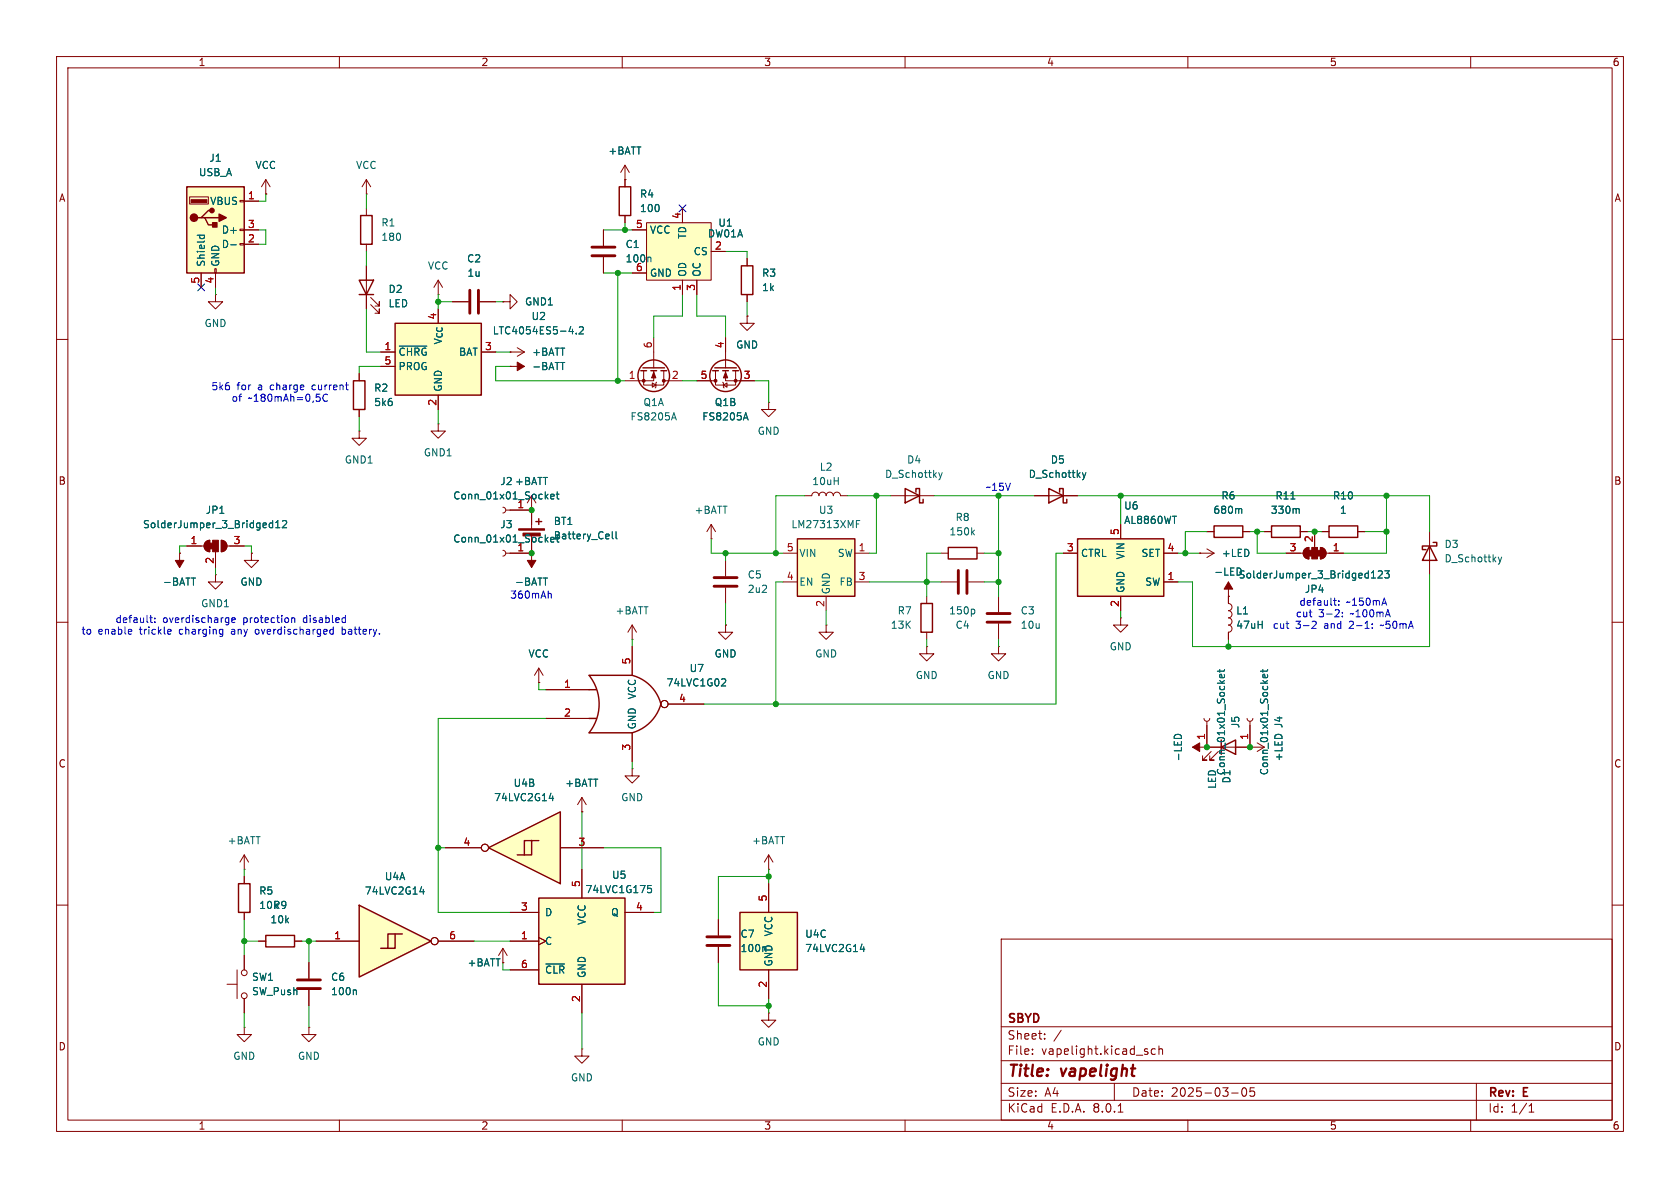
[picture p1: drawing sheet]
<svg xmlns="http://www.w3.org/2000/svg" width="297mm" height="210mm" viewBox="0 0 297 210" stroke-linecap="round" stroke-linejoin="round" font-family="sans-serif">
<g fill="none" stroke="#840000" stroke-width=".18">
<path d="M10 10h277v190h-277zM12 12h273v186h-273zM60 10v2M110 10v2M160 10v2M210 10v2M260 10v2M10 60h2M285 60h2M10 110h2M285 110h2M10 160h2"/>
<path d="M285 160h2M177 166h108v32h-108zM60 198v2M110 198v2M160 198v2M177 194.5h108M177 191.5h108M177 187.5h108M177 181.5h108M182.5 186.3v.1M182.5 185.5v.1M184.7 183.6v.1"/>
<path d="M184.7 182.8v.1M187.6 182.1l-1.3 2M197 191.5v3M197.7 196.6h.8M202.9 186v.3M204.2 185.5l-.4-.1-.3 .3v.4l.2 .2h.5M204.9 185.5l.2-.1 .4 .1v.9M204.9 184.9v1.5M210 198v2M217.7 193.2h1.2M219.7 192.4l.2-.1a.81 .81 0 0 1 .6 .6 .81 .81 0 0 1-.3 .8l-.2 .1a.81 .81 0 0 1-.3-1.4zM221.7 192.3h-.7v.7l.2-.1h.5l.1 .3-.1 .5-.2 .1-.5-.1"/>
<path d="M260 198v2M261 191.5v6.5M270.3 196.6h.9M270.3 195.5l.4-.4v1.5"/>
</g>
<g fill="#ffffc2">
<path d="M104.1 127h1.3z"/>
<path d="M104.1 121.9h1.3z"/>
</g>
<path d="M104.1 119.4h7.7M104.1 129.5h7.7" fill="none" stroke="#ffffc2" stroke-width=".18"/>
<path d="M104.1 119.4h7.7a7.1 7.1 0 0 1 5 5.1 7.4 7.4 0 0 1-5 5h-7.7a8.1 8.1 0 0 0 0-10.1zM104.1 127h1.3M104.1 121.9h1.3" fill="none" stroke="#840000" stroke-width=".25"/>
<g fill="none" stroke="#840000" stroke-width=".18">
<path d="M111.8 114.3v5.1M146 110.5v1.3h1.3l-1.3 1.2-1.2-1.2h1.2M146 110.5h.1M163.8 114.3v1.3h1.3l-1.3 1.2-1.2-1.2h1.2M163.8 114.3h.1M176.5 114.3v1.3h1.3l-1.3 1.2-1.2-1.2h1.2M176.5 114.3h.1M96.5 121.9h7.6M96.5 127h7.6M111.8 129.5v5.1M118.1 124.5h6.4"/>
<circle cx="117.5" cy="124.5" r=".63"/>
</g>
<path d="M127.8 120l.4 .1 .1 .3-.8 .9h.8" fill="none" stroke="#006464" stroke-width=".18"/>
<g fill="#ffffc2">
<path d="M69.8 165.1v2.5h-1.2z"/>
<path d="M63.5 160l12.7 6.4-12.7 6.3z"/>
<path d="M68.6 165.1h2.5l-3.8 2.5h1.3z"/>
</g>
<path d="M63.5 160l12.7 6.4-12.7 6.3zM69.8 165.1v2.5h-1.2M71.1 165.1h-2.5v2.5h-1.3" fill="none" stroke="#840000" stroke-width=".25"/>
<g fill="none" stroke="#840000" stroke-width=".18">
<path d="M55.9 166.4h7.6M77.5 166.4h6.3M88.9 170.2h.1M88.9 167.6l-.8 1.3M88.9 167.6v2.6M88.9 167.6l.8 1.3"/>
<circle cx="76.8" cy="166.4" r=".63"/>
</g>
<path d="M74.2 157.6h.8M74.8 157.2v.9" fill="none" stroke="#006464" stroke-width=".18"/>
<path d="M141 95.3h10.1v10.1h-10.1z" fill="#ffffc2"/>
<path d="M141 95.3h10.1v10.1h-10.1z" fill="none" stroke="#840000" stroke-width=".25"/>
<g fill="none" stroke="#840000" stroke-width=".18">
<path d="M138.4 97.8h2.6M142.2 87.6h1.3a.64 .64 0 0 1 .6-.6 .64 .64 0 0 1 .7 .6 .64 .64 0 0 1 .6-.6 .64 .64 0 0 1 .6 .6 .64 .64 0 0 1 .7-.6 .64 .64 0 0 1 .6 .6 .64 .64 0 0 1 .7-.6 .64 .64 0 0 1 .6 .6h1.3M151.1 97.8h2.6M212.1 97.8h.1M212.1 97.8h2.5M213.4 97l1.2 .8M214.6 97.8l-1.2 .8M138.4 102.9h2.6M146 105.4v2.6M151.1 102.9h2.6M198.1 109.2v1.3h1.3l-1.3 1.3-1.3-1.3h1.3M198.1 109.2h.1"/>
<path d="M40.1 174h1.8M41.9 171.5v5M43.2 168.9v2.6M43.2 176.5v2.6M54.6 170.2v2.8M54.6 175v2.8M43.2 181.6v1.3h1.2l-1.2 1.3-1.3-1.3h1.3M43.2 181.6h.1M54.6 181.6v1.3h1.3l-1.3 1.3-1.3-1.3h1.3M54.6 181.6h.1"/>
<circle cx="43.2" cy="172" r=".51"/>
<circle cx="43.2" cy="176" r=".51"/>
</g>
<path d="M151.4 92.6h.4M151.4 92h.6M62.8 175l.2 .2v.6" fill="none" stroke="#006464" stroke-width=".18"/>
<path d="M52.6 173.2h4M52.6 174.8h4" fill="none" stroke="#840000" stroke-width=".51"/>
<path d="M190.5 95.3h15.2v10.1h-15.2z" fill="#ffffc2"/>
<path d="M190.5 95.3h15.2v10.1h-15.2zM162.8 106.7h2v5.1h-2zM215.9 132.1l2.5-1.3v2.6zM42.2 156.2h2v5.1h-2zM47 165.4h5.1v2h-5.1z" fill="none" stroke="#840000" stroke-width=".25"/>
<g fill="none" stroke="#840000" stroke-width=".18">
<path d="M188 97.8h2.5M198.1 92.7v2.6M205.7 97.8h2.6M163.8 105.4v1.3M163.8 111.8v1.2M166.4 102.9h2.8M171.2 102.9h2.8M176.5 105.4v2.8M176.5 110.2v2.8M198.1 105.4v2.6M205.7 102.9h2.6M217.2 105.4h.1"/>
<path d="M217.2 108a.64 .64 0 0 1 .6 .6 .64 .64 0 0 1-.6 .6 .64 .64 0 0 1 .6 .7 .64 .64 0 0 1-.6 .6 .63 .63 0 0 1 .6 .6 .63 .63 0 0 1-.6 .7v1.2M217.2 102.9v3.8a.63 .63 0 0 1 .6 .6 .63 .63 0 0 1-.6 .7M210.8 132.1h12.7M212.9 127l.1 .4 .4 .1 .3-.1 .2-.4M213.4 132.1h.1M213.4 127.5v4.6M214.1 132.8l-1.5 1.6h.8h-.8v-.8M215.4 132.8l-1.5 1.6h.7h-.7v-.8M220.5 127l.1 .4 .4 .1 .3-.1 .2-.4M221 132.1h.1M221 127.5v4.6M222.2 131.3l1.3 .8"/>
<path d="M223.5 132.1l-1.3 .7M43.2 153.7h.1M43.2 151.1l-.8 1.3M43.2 151.1v2.6M43.2 154.9v1.3M43.2 151.1l.7 1.3M43.2 161.3v1.3M45.7 166.4h1.3M52.1 166.4h1.2M102.9 185.4v1.3h1.2l-1.2 1.3-1.3-1.3h1.3M102.9 185.4h.1"/>
</g>
<g fill="#840000" stroke="#840000" stroke-width=".18">
<path d="M217.2 102.9l.7 1.2h-1.5z"/>
<path d="M210.8 132.1l1.3-.8v1.5z"/>
</g>
<path d="M172.1 107.7l.2 .2v.4l-.2 .2M215.6 118.4v.4M216.4 119.3l.1 .3-.2 .2-.6-.1v-.4l.2-.1 .2 .6M216.5 118.4l-.2 .3h-1.1M219 100.4l.3 .2M223.3 118.4v.4M224 119.3l.1 .3-.2 .2-.6-.1v-.4l.3-.1 .1 .6M224.1 118.4l-.2 .3h-1.1M207.6 130.2a.68 .68 0 0 1 .6-.4 .68 .68 0 0 1 .7 .4" fill="none" stroke="#006464" stroke-width=".18"/>
<path d="M169.4 100.8v4.1M170.9 100.8v4.1M174.5 110h4.1M174.5 108.5h4.1" fill="none" stroke="#840000" stroke-width=".51"/>
<g fill="#ffffc2">
<path d="M92.7 148.6h1.3l-1.3 2.5z"/>
<path d="M86.4 149.9l12.7-6.4v12.7z"/>
<path d="M94 148.6v2.5h-2.6l3.8-2.5z"/>
</g>
<g fill="none" stroke="#840000" stroke-width=".25">
<path d="M63.8 38.1h2v5.1h-2zM63.5 49.5h2.5l-1.2 2.6zM63.5 52.1h2.5M160 86.4l2.6 1.2-2.6 1.3zM161.9 87v-.6h.7v2.5h.6v-.6M167.6 96.8h5.1v2h-5.1zM185.4 86.4l2.6 1.2-2.6 1.3zM187.3 87v-.6h.7v2.5h.6v-.6M214.6 93h5.1v2h-5.1zM224.8 93h5.1v2h-5.1zM234.9 93h5.1v2h-5.1zM86.4 149.9l12.7-6.4v12.7z"/>
<path d="M94 148.6h-1.3v2.5M95.2 148.6h-1.2v2.5h-2.6"/>
</g>
<g fill="none" stroke="#840000" stroke-width=".18">
<path d="M64.8 34.3h.1M64.8 31.8l-.8 1.2M64.8 31.8v2.5M64.8 36.8v1.3M64.8 31.8l.7 1.2M64.8 43.2v1.3M64.8 47v7.6M65.5 53.8l1.6 1.6v-.8v.8h-.8M65.5 52.6l1.6 1.5v-.8v.8h-.8M106.7 40.6v2.8M106.7 45.5v2.8M157.5 87.6h7.6"/>
<path d="M166.4 97.8h1.2M172.7 97.8h1.3M182.9 87.6h7.6M213.4 94h1.2M219.7 94h1.3M223.5 94h1.3M227.3 97.8h3.1M229.9 94h1.2M230.7 97.1l.7-.3v2a1.02 1.02 0 0 1-.9-.6 1.02 1.02 0 0 1 .2-1.1zM232.4 94v2.8M233.4 96.8a1.02 1.02 0 0 1 1 1 1.02 1.02 0 0 1-1 1zM233.7 94h1.2"/>
<path d="M234.4 97.8h3.1M240 94h1.3M78.7 149.9h6.4M99.1 149.9h7.6M102.9 143.5h.1M102.9 141l-.8 1.2M102.9 141v2.5M102.9 141l.7 1.2"/>
<circle cx="85.7" cy="149.9" r=".63"/>
</g>
<g fill="none" stroke="#006464" stroke-width=".18">
<path d="M114.9 45.5l.2 .1v.7M166 83.6l.3 .8M166.3 84.4l-.3 .4M166.6 83.6l-.3 .8M171.9 94.1l.4 .5M172.3 93.7l-.5 .5M191.4 83.6l.3 .8M191.7 84.4l-.3 .4M192 83.6l-.3 .8M219.2 89.9l.3 .2v.6M228.2 88.2h.7M229.3 89.9l.4 .2v.6"/>
<path d="M242.4 102.2h.8M242.4 101.3l.4-.4v1.3M243.7 101l.4-.1 .3 .4-.8 .9h.8M244.8 100.9h.8l-.4 .5 .3 .1v.6l-.1 .1-.6-.1M97.1 141.1h.8M97.7 140.7v.8"/>
</g>
<path d="M104.6 45.2h4.1M104.6 43.7h4.1" fill="none" stroke="#840000" stroke-width=".51"/>
<g fill="#840000" stroke="#840000" stroke-width=".18">
<path d="M232.9 97.3h.5v1h-.5z"/>
<path d="M233.4 96.8a1.02 1.02 0 0 1 1 1 1.02 1.02 0 0 1-1 1z"/>
<path d="M231.9 96.8h1v2h-1z"/>
<path d="M231.4 97.3h.5v1h-.5z"/>
<path d="M230.7 97.1l.7-.3v2a1.02 1.02 0 0 1-.9-.6 1.02 1.02 0 0 1 .2-1.1z"/>
</g>
<path d="M114.3 39.4h11.4v10.1h-11.4z" fill="#ffffc2"/>
<g fill="none" stroke="#840000" stroke-width=".18">
<path d="M47 34.3h.1M47 31.8l-.8 1.2M47 31.8v2.5M47 31.8l.8 1.2M114.3 39.4h11.4v10.1h-11.4zM120.6 36.8v2.6M38.1 52.1v1.2h1.3l-1.3 1.3-1.3-1.3h1.3M38.1 52.1h.1M111.8 40.6h2.5M111.8 48.3h2.5M120.6 49.5v2.6M123.2 49.5v2.6"/>
<path d="M125.7 44.5h2.6M132.1 45.7v1.3M132.1 52.1v1.2M88.9 89.7l.4 .1 .1 .4-.1 .3-.4 .2M89.4 90.2h4.6M94 90.2h.1M94 87.6v5.9M94 95.3v2.5M125.7 95.3h.1M125.7 92.7l-.7 1.3M125.7 92.7v2.6M125.7 92.7l.8 1.3"/>
<path d="M128.3 99.1v2.8M252.7 94v7.6M111.8 113h.1M111.8 110.5l-.8 1.3M111.8 110.5v2.5M111.8 110.5l.7 1.3M128.3 103.9v2.8"/>
</g>
<path d="M131.1 47h2v5.1h-2zM94.7 92.2h1.1M95.2 91.7v1M252.7 96.5l1.3 2.6h-2.5zM253.4 95.9h.6v.6h-2.5v.7h.6" fill="none" stroke="#840000" stroke-width=".25"/>
<path d="M97.4 87.8l.6-.1-.1-.3h-.4l-.1 .1v.6h.5M98.3 87.4h.5M98.5 86.9v1.1l.3 .2M108.2 94v1.1l.2 .2M108.9 94v1.1l.2 .2M264.9 98.5l.3 .8M265.2 99.3l-.3 .4M265.5 98.5l-.3 .8" fill="none" stroke="#006464" stroke-width=".18"/>
<path d="M126.2 103.6h4.1M126.2 102.1h4.1" fill="none" stroke="#840000" stroke-width=".51"/>
<g fill="#840000" stroke="#840000" stroke-width=".18">
<path d="M91.7 93.5h4.6v.2h-4.6z"/>
<path d="M92.5 94.2h3v.5h-3z"/>
</g>
<path d="M33 33h10.2v15.3h-10.2z" fill="#ffffc2"/>
<g fill="none" stroke="#840000" stroke-width=".25">
<path d="M33 33h10.2v15.3h-10.2zM35.6 38.5h.6l.6 1.3h1.3M36.2 38.5h2.5M37.5 37.2h-.7l-1.2 1.3h-.7M62.5 67.3h2v5.1h-2zM113.3 65.5h1M113.7 65h3.8M115.1 65.5h1M116.8 65.5h1.1M126 65.5h1M126.4 65h3.8M127.8 65.5h1"/>
<path d="M129.5 65.5h1.1"/>
<circle cx="115.6" cy="66.4" r="2.79"/>
<circle cx="128.3" cy="66.4" r="2.79"/>
</g>
<g fill="#840000" stroke="#840000" stroke-width=".25">
<path d="M38.7 37.8l1.3 .7-1.3 .6z"/>
<path d="M37.6 39.4h.8v.7h-.8z"/>
<circle cx="34.3" cy="38.5" r=".63"/>
<circle cx="37.5" cy="37.2" r=".38"/>
</g>
<g fill="#840000" stroke="#840000" stroke-width=".18">
<path d="M33.8 35.3h2.8v.5h-2.8z"/>
<path d="M93.2 99.1h1.5l-.7 1.2z"/>
<path d="M115.6 65.8l.4 1h-.8z"/>
<path d="M91.4 64l1.3 .8-1.3 .7z"/>
<path d="M37.1 96h.5v1h-.5z"/>
<path d="M36.4 95.8l.7-.3v2a1.02 1.02 0 0 1-.9-.6 1.02 1.02 0 0 1 .2-1.1z"/>
<path d="M37.6 95.5h1v2h-1z"/>
<path d="M39.1 95.5a1.02 1.02 0 0 1 1 1 1.02 1.02 0 0 1-1 1z"/>
<path d="M31 99.1h1.5l-.8 1.2z"/>
<path d="M128.3 65.8l.4 1h-.8z"/>
<circle cx="113.8" cy="67.3" r=".25"/>
<circle cx="117.3" cy="67.3" r=".25"/>
<circle cx="130" cy="67.3" r=".25"/>
<circle cx="126.5" cy="67.3" r=".25"/>
</g>
<g fill="none" stroke="#840000" stroke-width=".18">
<path d="M33.5 34.8h3.3v1.3h-3.3zM42.4 35.4h.8v.3h-.8zM43.2 35.6h2.5M35.6 48.3v2.5M38 47.5h.2v.8h-.2zM38.1 48.3v2.5M42.4 43.1h.8v.2h-.8zM42.4 40.5h.8v.3h-.8zM43.2 43.2h2.5M43.2 40.6h2.5M77.5 52.1h.1M77.5 49.5l-.8 1.3"/>
<path d="M77.5 49.5v2.6M77.5 49.5l.7 1.3M80 53.3h2.8M84.8 53.3h2.8M115.6 59.7v5.3M128.3 59.7v5.3M132.1 55.9v1.3h1.2l-1.2 1.2-1.3-1.2h1.3M132.1 55.9h.1M63.5 76.2v1.3h1.3l-1.3 1.2-1.3-1.2h1.3M63.5 76.2h.1M63.5 66v1.3M63.5 72.4v1.3"/>
<path d="M77.5 74.9v1.3h1.2l-1.2 1.3-1.3-1.3h1.3M77.5 74.9h.1M90.2 64.8h.1M90.2 62.2h.1M90.2 64.8h2.5M90.2 62.2h2.5M91.4 61.5l1.3 .7M92.7 62.2l-1.3 .8M113.8 65.5v2.6h3.5v-2.6M115.3 67.7l.7 .4-.7 .4zM115.6 65.5v1.8h-5.1M116.1 67.6l-.1 .1v.8l-.2 .1"/>
<path d="M117.3 67.3h3.3M123.2 67.3h3.3M126.5 65.5v2.6h3.5v-2.6M127.8 67.6l.1 .1v.8l.1 .1M127.9 68.1l.6-.4v.8zM128.3 65.5v1.8h5M135.9 71.1v1.3h1.3l-1.3 1.3-1.3-1.3h1.3M135.9 71.1h.1M31.7 97.8h.1M31.7 97.8v2.5M33 96.5h3.1M36.4 95.8l.7-.3v2a1.02 1.02 0 0 1-.9-.6 1.02 1.02 0 0 1 .2-1.1z"/>
<path d="M38.1 97.5v2.8M39.1 95.5a1.02 1.02 0 0 1 1 1 1.02 1.02 0 0 1-1 1zM40.1 96.5h3.1M44.4 97.8v1.3h1.3l-1.3 1.2-1.2-1.2h1.2M44.4 97.8h.1M88.9 97.3l.4 .1 .1 .4-.1 .3-.4 .2M89.4 97.8h4.6M94 97.8h.1M94 97.8v2.5M38.1 101.6v1.3h1.3l-1.3 1.2-1.3-1.2h1.3M38.1 101.6h.1M95.2 118.1l-.7 1.3"/>
<path d="M95.2 118.1v2.6M95.2 118.1l.8 1.3M128.3 110.5v1.3h1.2l-1.2 1.2-1.3-1.2h1.3M128.3 110.5h.1M95.2 120.7h.1M111.8 135.9v1.3h1.2l-1.2 1.2-1.3-1.2h1.3M111.8 135.9h.1"/>
</g>
<g fill="none" stroke="#006464" stroke-width=".18">
<path d="M34.9 41.6h1.2M35.4 41.6l-.1 .3M36.1 41.6v.3M40.8 43.3h1M99.1 64.1h.7M118.8 73.9h.6M119.1 73l.5 1.2M131.5 73.9h.6M131.8 73l.5 1.2M47.7 93.2h.5M47.7 92.5h.5M48.2 92v1.3"/>
<path d="M48.7 93.3h.8M48.7 92.4l.4-.4v1.3M50 92.1l.4-.1 .3 .4-.8 .9h.8M33.8 102.2h.8M96.1 102.2h.7"/>
</g>
<path d="M83.1 51.3v4.1M84.6 51.3v4.1" fill="none" stroke="#840000" stroke-width=".51"/>
<path d="M130.8 161.3h10.2v10.2h-10.2z" fill="#ffffc2"/>
<path d="M130.8 161.3h10.2v10.2h-10.2z" fill="none" stroke="#840000" stroke-width=".25"/>
<path d="M135.9 156.2v5.1M127 162.6v2.8M127 167.4v2.8M135.9 179.1v1.2h1.3l-1.3 1.3-1.3-1.3h1.3M135.9 179.1h.1M135.9 171.5v5" fill="none" stroke="#840000" stroke-width=".18"/>
<path d="M152.1 167.8h.8M152.7 167.4v.8" fill="none" stroke="#006464" stroke-width=".18"/>
<path d="M125 165.6h4M125 167.1h4" fill="none" stroke="#840000" stroke-width=".51"/>
<path d="M95.2 158.8h15.3v15.2h-15.3z" fill="#ffffc2"/>
<path d="M109.5 33h2v5.1h-2zM95.2 158.8h15.3v15.2h-15.3z" fill="none" stroke="#840000" stroke-width=".25"/>
<g fill="none" stroke="#840000" stroke-width=".18">
<path d="M110.5 31.8h.1M110.5 29.2l-.8 1.3M110.5 29.2v3.8M110.5 38.1v1.3M110.5 29.2l.8 1.3M102.9 153.7v5.1M135.9 153.7h.1M135.9 151.1l-.8 1.3M135.9 151.1v2.6M135.9 151.1l.8 1.3M90.2 166.4h5M90.2 161.3h5"/>
<path d="M90.2 171.5h5M95.2 165.7l1.3 .7-1.3 .6M102.9 174v5.1M110.5 161.3h5.1"/>
</g>
<path d="M114.5 156.5h.6M114.6 157h.3l.3 .3-.1 .4-.5 .1M96.5 170.4h3.3" fill="none" stroke="#006464" stroke-width=".18"/>
<path d="M69.8 57.2h15.3v12.7h-15.3z" fill="#ffffc2"/>
<path d="M69.8 57.2h15.3v12.7h-15.3z" fill="none" stroke="#840000" stroke-width=".25"/>
<g fill="none" stroke="#840000" stroke-width=".18">
<path d="M43.2 35.6h2.5M47 34.3h.1M110.5 31.8h.1M110.5 31.8v1.2M110.5 38.1v1.3M120.6 36.8v2.6M35.6 48.3v2.5M38.1 48.3v2.5M43.2 43.2h2.5M43.2 40.6h2.5M64.8 47v2.5M64.8 52.1v2.5"/>
<path d="M80 53.3h2.8M84.8 53.3h2.8M88.9 53.3h1.3v-1.2l1.2 1.2-1.2 1.3v-1.3M88.9 53.3h.1M106.7 40.6v2.8M106.7 45.5v2.8M111.8 40.6h2.5M111.8 48.3h2.5M120.6 49.5v2.6M123.2 49.5v2.6M125.7 44.5h2.6M128.3 59.7v2.5"/>
<path d="M132.1 55.9h.1M132.1 45.7v1.3M132.1 52.1v1.2M63.5 66v1.3M63.5 72.4v1.3M67.3 62.2h2.5M67.3 64.8h2.5M77.5 69.9v2.5M85.1 62.2h2.5M90.2 62.2h.1M90.2 64.8h.1M123.2 67.3h2.5"/>
<path d="M130.8 67.3h2.5M31.7 97.8h.1M33 96.5h2.6M38.1 97.8v2.5M40.6 96.5h2.6M44.4 97.8h.1M90.2 97.8h3.8M90.2 90.2h3.8M94 97.8h.1M94 90.2h.1M94 90.2v2.5M94 95.3v2.5"/>
<path d="M182.9 87.6h2.5M188 97.8h2.5M188 87.6h2.5M198.1 92.7v2.6M205.7 97.8h2.6M212.1 97.8h.1M213.4 94h1.2M219.7 94h1.3M223.5 94h1.3M227.3 97.8h2.6M229.9 94h1.2M232.4 94v2.5"/>
<path d="M233.7 94h1.2M234.9 97.8h2.6M240 94h1.3M111.8 114.3v5.1M128.3 110.5h.1M198.1 105.4v2.6M205.7 102.9h2.6M217.2 105.4h.1M217.2 105.4v1.3M217.2 111.8v1.2M95.2 120.7h.1M96.5 121.9h7.6"/>
<path d="M96.5 127h7.6M111.8 129.5v5.1M118.1 124.5h6.4M213.4 132.1h.1M213.4 128.3v3.8M213.4 132.1h2.5M218.4 132.1h2.6M221 132.1h.1M221 128.3v3.8M43.2 154.9v1.3M78.7 149.9h6.4M99.1 149.9h7.6"/>
<path d="M102.9 143.5h.1M102.9 153.7v5.1M135.9 156.2v5.1M43.2 161.3v1.3M43.2 168.9v2.6M43.2 176.5v2.6M45.7 166.4h1.3M52.1 166.4h1.2M54.6 170.2v2.8M54.6 175v2.8M55.9 166.4h7.6M77.5 166.4h6.3"/>
<path d="M88.9 170.2h.1M90.2 166.4h5M90.2 161.3h5M90.2 171.5h5M95.2 165.7l1.3 .7-1.3 .6M102.9 174v5.1M110.5 161.3h5.1M127 162.6v2.8M127 167.4v2.8M135.9 171.5v5"/>
<circle cx="117.5" cy="124.5" r=".63"/>
<circle cx="85.7" cy="149.9" r=".63"/>
<circle cx="76.8" cy="166.4" r=".63"/>
</g>
<g fill="none" stroke="#006464" stroke-width=".18">
<path d="M34.9 41.6h1.2M35.4 41.6l-.1 .3M36.1 41.6v.3M40.8 43.3h1M100.6 58.6h.8M101.9 58.9v.1M102.4 57.9l.5-.1 .2 .3-.7 .9h.7M114.9 45.5l.2 .1v.7M70.6 61.2h4.9M99.1 64.1h.7M131.5 73.9h.6M131.8 73l.5 1.2"/>
<path d="M47.7 93.2h.5M47.7 92.5h.5M48.2 92v1.3M48.7 93.3h.8M48.7 92.4l.4-.4v1.3M50 92.1l.4-.1 .3 .4-.8 .9h.8M97.4 87.8l.6-.1-.1-.3h-.4l-.1 .1v.6h.5M98.3 87.4h.5M98.5 86.9v1.1l.3 .2M108.2 94v1.1l.2 .2M108.9 94v1.1l.2 .2M191.4 83.6l.3 .8"/>
<path d="M191.7 84.4l-.3 .4M192 83.6l-.3 .8M219.2 89.9l.3 .2v.6M228.2 88.2h.7M229.3 89.9l.4 .2v.6M33.8 102.2h.8M96.1 102.2h.7M127.8 120l.4 .1 .1 .3-.8 .9h.8M215.6 118.4v.4M216.4 119.3l.1 .3-.2 .2-.6-.1v-.4l.2-.1 .2 .6M216.5 118.4l-.2 .3h-1.1M219 100.4l.3 .2"/>
<path d="M223.3 118.4v.4M224 119.3l.1 .3-.2 .2-.6-.1v-.4l.3-.1 .1 .6M224.1 118.4l-.2 .3h-1.1M242.4 102.2h.8M242.4 101.3l.4-.4v1.3M243.7 101l.4-.1 .3 .4-.8 .9h.8M244.8 100.9h.8l-.4 .5 .3 .1v.6l-.1 .1-.6-.1M207.6 130.2a.68 .68 0 0 1 .6-.4 .68 .68 0 0 1 .7 .4M74.2 157.6h.8M74.8 157.2v.9M97.1 141.1h.8M97.7 140.7v.8"/>
<path d="M114.5 156.5h.6M114.6 157h.3l.3 .3-.1 .4-.5 .1M62.8 175l.2 .2v.6M96.5 170.4h3.3M152.1 167.8h.8M152.7 167.4v.8"/>
</g>
<g fill="none" stroke="#0000c2" stroke-width=".18">
<path d="M57.3 69.7a.61 .61 0 0 0-.2 .8 .61 .61 0 0 0 .8 .3M23.1 111.2l.2 .4-.6 .1M23.2 112l-.1 .1M26.5 109.2h.5M26.7 108.8v1.1l.3 .2M27.4 109.9v.2M27.4 109.3v.1M30.2 112l-.4 .1M30.2 111.3l.1 .3-.7 .1M39.4 111.2v1.1l-.1 .2M39.4 112l-.1 .1M40.3 109.2l.1 .1"/>
<path d="M40.4 109.2v1.2M40.4 110l-.1 .1M41 109.6l.6-.1-.1-.2-.3-.1-.2 .2v.6h.5M45.2 111.3l-.1 .2 .1 .5M51.6 109.3l.1-.1 .4 .1v.8M51.6 109.2v.9M58.4 112l.2 .1 .3-.1M58.9 111.3l-.3-.1-.2 .2M58.9 110.8v1.3M60.5 112l.4 .1M60.5 110.8v1.3M60.9 111.2l-.4 .1"/>
<path d="M60.9 109.2l.2 .1M61.1 108.8v1.3M61.1 110l-.2 .1M97.1 104.9l.4 .2v.6M227.4 110.2h.4M227.7 111.1h.1M231.4 108.2h.5M231.8 109h.1M232 109.9h.6M232.6 109.9v.5l-.7 .7h.8M235.8 106.2h.5M235.9 105.7v1.1l.4 .2"/>
<path d="M236.5 107.8l.3 .2-.1 .3-.7 .7h.8M236.7 106.9v.1M236.7 106.2v.1M237.3 108.9v.1M237.3 108.3v.1M242.6 111v.1M242.6 110.3v.1M244.2 110.5l-.2 .1"/>
</g>
<g fill="none" stroke="#009600" stroke-width=".18">
<path d="M47 34.3v1.3h-1.3M64.8 34.3v2.5M110.5 39.4v1.2M38.1 50.8v1.3M45.7 40.6h1.3v2.6h-1.3M64.8 54.6v7.6h2.5M64.8 44.5v2.5M77.5 53.3h2.5M77.5 52.1v2.5M87.6 53.3h1.3M106.7 48.3h5.1M106.7 40.6h5.1"/>
<path d="M109.2 48.3v19M120.6 52.1v3.8h-5v3.8M123.2 52.1v3.8h5.1v3.8M128.3 44.5h3.8v1.2M132.1 53.3v2.6M63.5 73.7v2.5M67.3 64.8h-3.8v1.2M77.5 72.4v2.5M87.6 62.2h2.6M90.2 64.8h-2.6v2.5h22.9M120.6 67.3h2.6M133.3 67.3h2.6v3.8"/>
<path d="M33 96.5h-1.3v1.3M43.2 96.5h1.2v1.3M125.7 95.3v2.5h12.7M128.3 97.8v1.3M142.2 87.6h-5v10.2M149.9 87.6h7.6M154.9 87.6v10.2h-1.2M165.1 87.6h17.8M166.4 97.8h-2.6v7.6M174 97.8h2.5M176.5 87.6v17.8M188 97.8h-1.3v26.7h-62.2"/>
<path d="M190.5 87.6h62.2v6.4M198.1 87.6v5.1M208.3 97.8h3.8M213.4 94h-3.9v3.8M221 94h2.5M222.2 94v3.8h5.1M231.1 94h2.6M241.3 94h3.8M245.1 87.6v10.2h-7.6M38.1 100.3v1.3M111.8 113v1.3M128.3 106.7v3.8"/>
<path d="M138.4 102.9h-1.2v21.6M146 108v2.5M153.7 102.9h12.7M163.8 113v1.3M174 102.9h2.5M176.5 113v1.3M198.1 108v1.2M217.2 113v1.3M252.7 101.6v12.7h-41.9v-11.4h-2.5M95.2 120.7v1.2h1.3M96.5 127h-19v34.3h12.7M111.8 134.6v1.3"/>
<path d="M43.2 153.7v1.2M77.5 149.9h1.2M102.9 143.5v10.2M106.7 149.9h10.1v11.4h-1.2M135.9 153.7v2.5M135.9 154.9h-8.9v7.7M43.2 166.4h2.5M43.2 162.6v6.3M43.2 179.1v2.5M53.3 166.4h2.6M54.6 166.4v3.8M54.6 177.8v3.8"/>
<path d="M83.8 166.4h6.4M88.9 170.2v1.3h1.3M102.9 179.1v6.3M127 170.2v7.6h8.9M135.9 176.5v2.6"/>
</g>
<path d="M120 36.2l1.3 1.2M121.3 36.2l-1.3 1.2M35 50.2l1.2 1.2M36.2 50.2l-1.2 1.2" fill="none" stroke="#000084" stroke-width=".18"/>
<g fill="#009600" stroke="#009600" stroke-width=".18">
<circle cx="54.6" cy="166.4" r=".46"/>
<circle cx="77.5" cy="149.9" r=".46"/>
<circle cx="43.2" cy="166.4" r=".46"/>
<circle cx="77.5" cy="53.3" r=".46"/>
<circle cx="109.2" cy="67.3" r=".46"/>
<circle cx="110.5" cy="40.6" r=".46"/>
<circle cx="109.2" cy="48.3" r=".46"/>
<circle cx="137.2" cy="124.5" r=".46"/>
<circle cx="135.9" cy="154.9" r=".46"/>
<circle cx="135.9" cy="177.8" r=".46"/>
<circle cx="94" cy="90.2" r=".46"/>
<circle cx="94" cy="97.8" r=".46"/>
<circle cx="128.3" cy="97.8" r=".46"/>
<circle cx="245.1" cy="94" r=".46"/>
<circle cx="245.1" cy="87.6" r=".46"/>
<circle cx="232.4" cy="94" r=".46"/>
<circle cx="176.5" cy="87.6" r=".46"/>
<circle cx="176.5" cy="97.8" r=".46"/>
<circle cx="176.5" cy="102.9" r=".46"/>
<circle cx="163.8" cy="102.9" r=".46"/>
<circle cx="221" cy="132.1" r=".46"/>
<circle cx="213.4" cy="132.1" r=".46"/>
<circle cx="217.2" cy="114.3" r=".46"/>
<circle cx="198.1" cy="87.6" r=".46"/>
<circle cx="209.5" cy="97.8" r=".46"/>
<circle cx="222.2" cy="94" r=".46"/>
<circle cx="154.9" cy="87.6" r=".46"/>
<circle cx="137.2" cy="97.8" r=".46"/>
</g>
<g font-size="2.8" fill="#840000">
<text x="178" y="190.9">Title:</text>
<text x="187.7" y="190.9">vapelight</text>
</g>
<g font-size="2.1" fill="#840000">
<text x="178" y="184">Sheet:</text>
<text x="178" y="181.2">SBYD</text>
<text x="178" y="186.7">File:</text>
<text x="184.1" y="186.7">vapelight.kicad_sch</text>
<text x="178" y="196.9">KiCad</text>
<text x="178" y="194.1">Size:</text>
<text x="184.7" y="194.1">A4</text>
<text x="185.7" y="196.9">E.D.A.</text>
<text x="193.3" y="196.9">8.0.1</text>
<text x="200" y="194.1">Date:</text>
<text x="207" y="194.1">2025-03-05</text>
<text x="263" y="194.3">Rev:</text>
<text x="263" y="196.9">Id:</text>
<text x="267.1" y="196.9">1/1</text>
<text x="269.4" y="194.3">E</text>
</g>
<g font-size="1.8" fill="#840000">
<text x="35" y="11.9">1</text>
<text x="85" y="11.9">2</text>
<text x="135" y="11.9">3</text>
<text x="185" y="11.9">4</text>
<text x="235" y="11.9">5</text>
<text x="285" y="11.9">6</text>
<text x="10.3" y="35.9">A</text>
<text x="285.3" y="35.9">A</text>
<text x="10.3" y="85.9">B</text>
<text x="285.3" y="85.9">B</text>
<text x="10.3" y="135.9">C</text>
<text x="285.3" y="135.9">C</text>
<text x="10.3" y="185.9">D</text>
<text x="285.3" y="185.9">D</text>
<text x="35" y="199.9">1</text>
<text x="85" y="199.9">2</text>
<text x="135" y="199.9">3</text>
<text x="185" y="199.9">4</text>
<text x="235" y="199.9">5</text>
<text x="285" y="199.9">6</text>
</g>
<g font-size="1.8" fill="#006464">
<text x="36.9" y="28.8">J1</text>
<text x="107.5" y="27.5">+BATT</text>
<text x="35.1" y="31.3">USB_A</text>
<text x="45.1" y="30.1">VCC</text>
<text x="62.9" y="30.1">VCC</text>
<text x="113" y="35.2">R4</text>
<text x="37.1" y="36.4">VBUS</text>
<text x="39.1" y="41.5">D+</text>
<text x="67.3" y="40.2">R1</text>
<text x="113" y="37.7">100</text>
<text x="114.8" y="41.5">VCC</text>
<text x="126.9" y="40.3">U1</text>
<text x="36.4" y="47.2" transform="rotate(-90 36.4 47.2)">Shield</text>
<text x="39" y="47.2" transform="rotate(-90 39 47.2)">GND</text>
<text x="39.1" y="44">D-</text>
<text x="67.3" y="42.8">180</text>
<text x="75.6" y="47.9">VCC</text>
<text x="82.5" y="46.6">C2</text>
<text x="110.5" y="44">C1</text>
<text x="110.5" y="46.6">100n</text>
<text x="121.5" y="42.3" transform="rotate(-90 121.5 42.3)">TD</text>
<text x="122.5" y="45.3">CS</text>
<text x="125.1" y="42.2">DW01A</text>
<text x="68.6" y="52">D2</text>
<text x="82.5" y="49.1">1u</text>
<text x="114.8" y="49.1">GND</text>
<text x="121.5" y="49" transform="rotate(-90 121.5 49)">OD</text>
<text x="124.1" y="49" transform="rotate(-90 124.1 49)">OC</text>
<text x="134.6" y="49.1">R3</text>
<text x="134.6" y="51.7">1k</text>
<text x="36.1" y="58">GND</text>
<text x="68.6" y="54.5">LED</text>
<text x="87" y="59.3">LTC4054ES5-4.2</text>
<text x="92.7" y="54.2">GND1</text>
<text x="93.9" y="56.8">U2</text>
<text x="70.4" y="63.1">~{CHRG}</text>
<text x="70.4" y="65.6">PROG</text>
<text x="78.3" y="61" transform="rotate(-90 78.3 61)">V_{CC}</text>
<text x="81.1" y="63.1">BAT</text>
<text x="94" y="65.6">-BATT</text>
<text x="94" y="63.1">+BATT</text>
<text x="130" y="61.8">GND</text>
<text x="66" y="69.4">R2</text>
<text x="66" y="72">5k6</text>
<text x="78.3" y="69.3" transform="rotate(-90 78.3 69.3)">GND</text>
<text x="113.7" y="72">Q1A</text>
<text x="126.3" y="72">Q1B</text>
<text x="111.4" y="74.5">FS8205A</text>
<text x="124.1" y="74.5">FS8205A</text>
<text x="133.9" y="77.1">GND</text>
<text x="60.9" y="82.1">GND1</text>
<text x="74.8" y="80.9">GND1</text>
<text x="144.8" y="83.4">L2</text>
<text x="160.3" y="82.1">D4</text>
<text x="185.7" y="82.1">D5</text>
<text x="80" y="88.5">Conn_01x01_Socket</text>
<text x="88.3" y="86">J2 +BATT</text>
<text x="143.5" y="86">10uH</text>
<text x="156.4" y="84.7">D_Schottky</text>
<text x="181.8" y="84.7">D_Schottky</text>
<text x="215.8" y="88.5">R6</text>
<text x="225.4" y="88.5">R11</text>
<text x="235.5" y="88.5">R10</text>
<text x="25.2" y="93.6">SolderJumper_3_Bridged12</text>
<text x="36.3" y="91">JP1</text>
<text x="88.3" y="93.6">J3</text>
<text x="97.8" y="93">BT1</text>
<text x="97.8" y="95.5">Battery_Cell</text>
<text x="122.7" y="91">+BATT</text>
<text x="139.8" y="93.6">LM27313XMF</text>
<text x="144.7" y="91">U3</text>
<text x="167.7" y="94.8">150k</text>
<text x="168.8" y="92.3">R8</text>
<text x="198.6" y="92.8">AL8860WT</text>
<text x="198.6" y="90.3">U6</text>
<text x="214.4" y="91">680m</text>
<text x="224.6" y="91">330m</text>
<text x="236.8" y="91">1</text>
<text x="80" y="96.1">Conn_01x01_Socket</text>
<text x="141.2" y="98.7">VIN</text>
<text x="148" y="98.7">SW</text>
<text x="191" y="98.7">CTRL</text>
<text x="199" y="99" transform="rotate(-90 199 99)">VIN</text>
<text x="201.7" y="98.7">SET</text>
<text x="214.6" y="102">-LED</text>
<text x="215.9" y="98.7">+LED</text>
<text x="255.3" y="97.1">D3</text>
<text x="255.3" y="99.6">D_Schottky</text>
<text x="28.7" y="103.7">-BATT</text>
<text x="35.5" y="107.5">GND1</text>
<text x="42.4" y="103.7">GND</text>
<text x="90.9" y="103.7">-BATT</text>
<text x="132.1" y="102.5">C5</text>
<text x="132.1" y="105">2u2</text>
<text x="141.2" y="103.7">EN</text>
<text x="146.9" y="105.2" transform="rotate(-90 146.9 105.2)">GND</text>
<text x="148.3" y="103.7">FB</text>
<text x="199" y="104.9" transform="rotate(-90 199 104.9)">GND</text>
<text x="202.4" y="103.7">SW</text>
<text x="218.9" y="102.5">SolderJumper_3_Bridged123</text>
<text x="230.6" y="105">JP4</text>
<text x="108.7" y="108.8">+BATT</text>
<text x="157.4" y="111.4">13K</text>
<text x="158.6" y="108.8">R7</text>
<text x="167.7" y="108.8">150p</text>
<text x="168.8" y="111.4">C4</text>
<text x="180.3" y="108.8">C3</text>
<text x="180.3" y="111.4">10u</text>
<text x="218.4" y="111.4">47uH</text>
<text x="218.4" y="108.8">L1</text>
<text x="93.3" y="116.4">VCC</text>
<text x="121.8" y="119">U7</text>
<text x="126.2" y="116.4">GND</text>
<text x="144" y="116.4">GND</text>
<text x="196.1" y="115.2">GND</text>
<text x="112.6" y="123.7" transform="rotate(-90 112.6 123.7)">VCC</text>
<text x="117.7" y="121.5">74LVC1G02</text>
<text x="161.8" y="120.2">GND</text>
<text x="174.5" y="120.2">GND</text>
<text x="112.6" y="129" transform="rotate(-90 112.6 129)">GND</text>
<text x="219.3" y="128.8" transform="rotate(-90 219.3 128.8)">J5</text>
<text x="226.9" y="128.8" transform="rotate(-90 226.9 128.8)">J4</text>
<text x="209.1" y="134.7" transform="rotate(-90 209.1 134.7)">-LED</text>
<text x="216.8" y="137.1" transform="rotate(-90 216.8 137.1)">Conn_01x01_Socket</text>
<text x="224.4" y="137.1" transform="rotate(-90 224.4 137.1)">Conn_01x01_Socket</text>
<text x="226.9" y="134.7" transform="rotate(-90 226.9 134.7)">+LED</text>
<text x="87.3" y="141.8">74LVC2G14</text>
<text x="90.7" y="139.3">U4B</text>
<text x="99.8" y="139.3">+BATT</text>
<text x="109.7" y="141.8">GND</text>
<text x="215.2" y="139.5" transform="rotate(-90 215.2 139.5)">LED</text>
<text x="217.7" y="138.6" transform="rotate(-90 217.7 138.6)">D1</text>
<text x="40.1" y="149.5">+BATT</text>
<text x="132.9" y="149.5">+BATT</text>
<text x="67.9" y="155.8">U4A</text>
<text x="108.1" y="155.5">U5</text>
<text x="45.7" y="158.3">R5</text>
<text x="45.7" y="160.9">10kR9</text>
<text x="64.4" y="158.3">74LVC2G14</text>
<text x="103.4" y="158.1">74LVC1G175</text>
<text x="47.7" y="163.4">10k</text>
<text x="96.3" y="167.2">C</text>
<text x="96.3" y="162.2">D</text>
<text x="103.7" y="163.6" transform="rotate(-90 103.7 163.6)">VCC</text>
<text x="107.9" y="162.2">Q</text>
<text x="130.8" y="166">C7</text>
<text x="136.8" y="165.6" transform="rotate(-90 136.8 165.6)">VCC</text>
<text x="142.2" y="166">U4C</text>
<text x="44.5" y="173.6">SW1</text>
<text x="58.4" y="173.6">C6</text>
<text x="82.6" y="171">+BATT</text>
<text x="96.3" y="172.3">~{CLR}</text>
<text x="103.7" y="173" transform="rotate(-90 103.7 173)">GND</text>
<text x="130.8" y="168.5">100n</text>
<text x="136.8" y="170.9" transform="rotate(-90 136.8 170.9)">GND</text>
<text x="142.2" y="168.5">74LVC2G14</text>
<text x="44.5" y="176.1">SW_Push</text>
<text x="58.4" y="176.1">100n</text>
<text x="133.9" y="185">GND</text>
<text x="41.1" y="187.6">GND</text>
<text x="52.6" y="187.6">GND</text>
<text x="100.8" y="191.4">GND</text>
</g>
<g font-size="1.8" fill="#a90000">
<text x="43.7" y="35.3">1</text>
<text x="43.7" y="40.4">3</text>
<text x="112.3" y="40.4">5</text>
<text x="120.4" y="38.8" transform="rotate(-90 120.4 38.8)">4</text>
<text x="43.7" y="42.9">2</text>
<text x="126.3" y="44.2">2</text>
<text x="35.3" y="50.2" transform="rotate(-90 35.3 50.2)">5</text>
<text x="37.8" y="50.2" transform="rotate(-90 37.8 50.2)">4</text>
<text x="112.3" y="48">6</text>
<text x="120.4" y="51.5" transform="rotate(-90 120.4 51.5)">1</text>
<text x="122.9" y="51.5" transform="rotate(-90 122.9 51.5)">3</text>
<text x="77.2" y="56.6" transform="rotate(-90 77.2 56.6)">4</text>
<text x="67.9" y="62">1</text>
<text x="67.9" y="64.5">5</text>
<text x="85.7" y="62">3</text>
<text x="115.3" y="61.7" transform="rotate(-90 115.3 61.7)">6</text>
<text x="128" y="61.7" transform="rotate(-90 128 61.7)">4</text>
<text x="77.2" y="71.8" transform="rotate(-90 77.2 71.8)">2</text>
<text x="111.1" y="67.1">1</text>
<text x="118.7" y="67.1">2</text>
<text x="123.8" y="67.1">5</text>
<text x="131.4" y="67.1">3</text>
<text x="91.4" y="89.9">1</text>
<text x="197.9" y="94.7" transform="rotate(-90 197.9 94.7)">5</text>
<text x="232.2" y="96" transform="rotate(-90 232.2 96)">2</text>
<text x="33.6" y="96.3">1</text>
<text x="37.8" y="99.8" transform="rotate(-90 37.8 99.8)">2</text>
<text x="41.2" y="96.3">3</text>
<text x="91.4" y="97.5">1</text>
<text x="139" y="97.5">5</text>
<text x="151.7" y="97.5">1</text>
<text x="188.5" y="97.5">3</text>
<text x="206.3" y="97.5">4</text>
<text x="227.9" y="97.5">3</text>
<text x="235.5" y="97.5">1</text>
<text x="139" y="102.6">4</text>
<text x="145.8" y="107.4" transform="rotate(-90 145.8 107.4)">2</text>
<text x="151.7" y="102.6">3</text>
<text x="197.9" y="107.4" transform="rotate(-90 197.9 107.4)">2</text>
<text x="206.3" y="102.6">1</text>
<text x="111.5" y="117.5" transform="rotate(-90 111.5 117.5)">5</text>
<text x="99.6" y="121.7">1</text>
<text x="119.9" y="124.2">4</text>
<text x="99.6" y="126.7">2</text>
<text x="213.1" y="130.9" transform="rotate(-90 213.1 130.9)">1</text>
<text x="220.7" y="130.9" transform="rotate(-90 220.7 130.9)">1</text>
<text x="111.5" y="132.8" transform="rotate(-90 111.5 132.8)">3</text>
<text x="81.8" y="149.6">4</text>
<text x="102.2" y="149.6">3</text>
<text x="92" y="161">3</text>
<text x="102.6" y="156.9" transform="rotate(-90 102.6 156.9)">5</text>
<text x="112.3" y="161">4</text>
<text x="135.6" y="159.5" transform="rotate(-90 135.6 159.5)">5</text>
<text x="59" y="166.1">1</text>
<text x="79.3" y="166.1">6</text>
<text x="92" y="166.1">1</text>
<text x="92" y="171.2">6</text>
<text x="102.6" y="177.2" transform="rotate(-90 102.6 177.2)">2</text>
<text x="135.6" y="174.7" transform="rotate(-90 135.6 174.7)">2</text>
</g>
<g font-size="1.8" fill="#0000c2">
<text x="37.3" y="69.2">5k6</text>
<text x="40.8" y="71.2">of</text>
<text x="41.9" y="69.2">for</text>
<text x="43.9" y="71.2">~180mAh=0,5C</text>
<text x="45.7" y="69.2">a</text>
<text x="48" y="69.2">charge</text>
<text x="55.6" y="69.2">current</text>
<text x="174.2" y="87">~15V</text>
<text x="90.1" y="106">360mAh</text>
<text x="229.6" y="107.3">default:</text>
<text x="238" y="107.3">~150mA</text>
<text x="14.3" y="112.4">to</text>
<text x="17.3" y="112.4">enable</text>
<text x="20.3" y="110.3">default:</text>
<text x="24.8" y="112.4">trickle</text>
<text x="28.7" y="110.3">overdischarge</text>
<text x="32" y="112.4">charging</text>
<text x="41.4" y="112.4">any</text>
<text x="43.1" y="110.3">protection</text>
<text x="45.8" y="112.4">overdischarged</text>
<text x="53.9" y="110.3">disabled</text>
<text x="61.3" y="112.4">battery.</text>
<text x="224.9" y="111.4">cut</text>
<text x="229" y="109.3">cut</text>
<text x="229" y="111.4">3-2</text>
<text x="233.1" y="109.3">3-2:</text>
<text x="234.2" y="111.4">and</text>
<text x="238.8" y="111.4">2-1:</text>
<text x="238.9" y="109.3">~100mA</text>
<text x="244.6" y="111.4">~50mA</text>
</g>
</svg>
